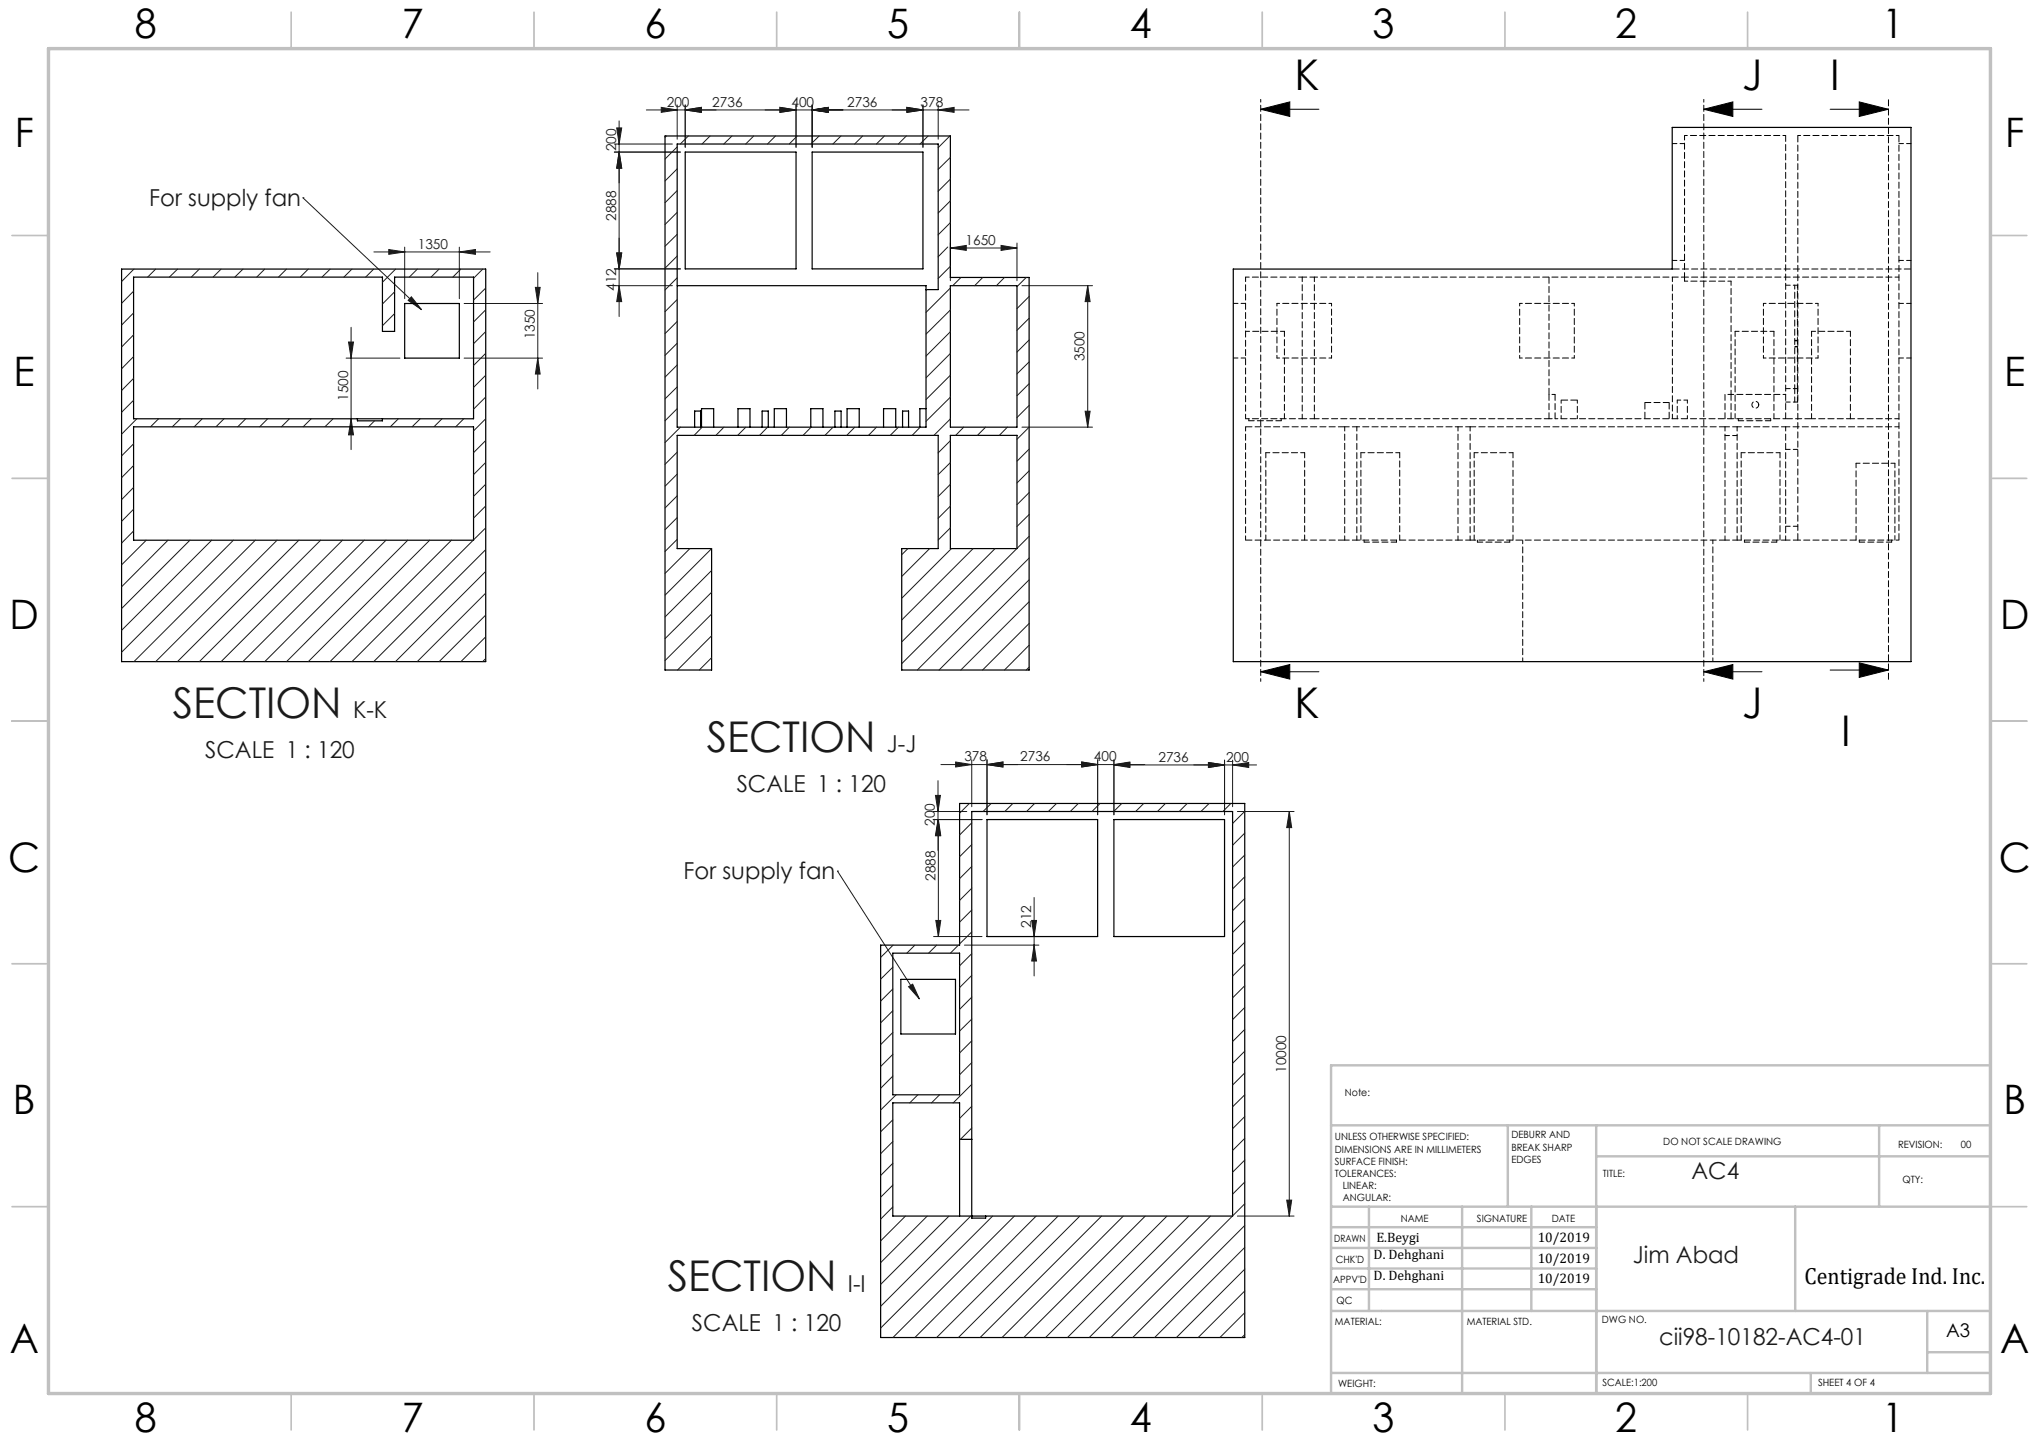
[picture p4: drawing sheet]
<svg xmlns="http://www.w3.org/2000/svg" width="420mm" height="297mm" viewBox="0 0 420 297" stroke-linecap="round" stroke-linejoin="round" font-family="sans-serif">
<path d="M259.7 22.5l6-1.5v3zM259.7 22.5h12M350.9 22.5l6-1.5v3zM350.9 22.5h12M377 22.5h12M383 21l6 1.5-6 1.5zM259.7 138.4l6-1.5v3zM259.7 138.4h12M350.9 138.4l6-1.5v3zM350.9 138.4h12M377 138h12M383 136.5l6 1.5-6 1.5z" fill="none" stroke="#000" stroke-width=".21"/>
<g fill="none" stroke="#191924" stroke-width=".21">
<path d="M126.5 31.3h13.7M126.5 29.7h12M127 26.3h1.1l-.6 3.4zM127.5 31.3l.6 3.3h-1.1zM127.5 24.9v40.3M136.2 22.1l3.3 .5-3.3 .5zM139.5 21.6v7.1M141.1 22.6l3.4-.5v1zM141.1 21.6v8.7M160.7 22.1l3.3 .5-3.3 .5zM164 21.6v8.7M167.3 22.6l3.3-.5v1z"/>
<path d="M167.3 21.6v8.7M186.8 22.1l3.3 .5-3.3 .5zM190.1 21.6v8.7M193.3 22.6l3.2-.5v1zM193.3 21.6v7.1M199.6 22.6h-66.5M62.4 40.7h.1M62.4 40.7l24.4 23.1M77 51.9h24M80.1 51.4l3.3 .5-3.3 .5zM83.4 50.9v10.6M94.6 51.9l3.3-.5v1z"/>
<path d="M94.6 50.9v10.6M110.3 59.2h1l-.5 3.3zM110.8 56.2v23.9M126.5 55.4h13.7M126.5 58.8h12M127 52.1h1.1l-.6 3.3zM127.5 58.8l.6 3.3h-1.1zM195.8 51.1l3.2-.6v1.1zM195.8 50.1v7.7M195.8 51.1h13.7M206.2 50.5l3.3 .6-3.3 .5zM209.5 50.1v7.7"/>
<path d="M210.5 58.8h14.5M224 58.8l.5 3.3h-1zM224 58.8v29.2M71.3 73.8h11.1M71.8 70.4h1l-.5 3.4zM72.3 67.4v25.2M84.7 61.1l2.1 2.7-2.7-1.9zM95.6 73.8h16.2M95.6 62.5h16.2M110.8 73.8l.5 3.2h-1zM72.3 86.3l.5 3.3h-1zM210.5 88h14.5"/>
<path d="M223.5 84.7h1l-.5 3.3zM196.9 156.9l3.3 .6-3.3 .5zM200.2 156.5v9.7M203.3 157.5l3.3-.6v1.1zM203.3 156.5v11.3M222.8 156.9l3.3 .6-3.3 .5zM226.1 156.5v11.3M229.4 157.5l3.3-.6v1.1zM229.4 157.5l3.3-.4v1zM229.4 157.5h29.4M229.4 156.5v11.3M235.8 157.5h-42"/>
<path d="M248.9 157.1l3.3 .4-3.3 .6zM252.2 156.6v11.2M253.9 157.5l3.3-.4v1zM253.9 156.6v9.6M172.5 179.4h.1M172.5 179.4l16.9 26.3M192.2 168.8h10.1M192.2 167.1h6.9M192.7 163.8h1l-.5 3.3zM193.2 168.8l.5 3.3h-1zM193.2 160.8v14.4M193.3 168.8l.5 3.3h-1z"/>
<path d="M193.3 168.8v24.1M254.9 167.1h11.7M265.6 167.1l.5 3.4h-1.1zM265.6 167.1v83.4M192.3 192.9h10M192.8 189.6h1l-.5 3.3zM198.6 194.7h15.4M212.5 189.6h1l-.5 3.3zM213 194.7l.5 3.2h-1zM213 184.9v16.1M187.1 203.2l.9-.5 1.4 3zM254.9 250.5h11.7"/>
<path d="M265 247.2h1.1l-.5 3.3z"/>
</g>
<path d="M389 20.5v119.5" fill="none" stroke="#000" stroke-width=".21" stroke-dasharray="1.3 .6" stroke-dashoffset="-.1"/>
<path d="M259.7 20.5v119.8M351 20.5v119.8" fill="none" stroke="#000" stroke-width=".21" stroke-dasharray="1.3 .6" stroke-dashoffset=".7"/>
<g fill="none" stroke="#c0c0c0" stroke-width=".35">
<path d="M60 2.5v7.5M110 2.5v7.5M160 2.5v7.5M210 2.5v7.5M260 2.5v7.5M310 2.5v7.5M360 2.5v7.5M2.5 48.5h7.5M410 48.5h7.5M2.5 98.5h7.5M410 98.5h7.5M2.5 148.5h7.5"/>
<path d="M410 148.5h7.5M2.5 198.5h7.5M410 198.5h7.5M2.5 248.5h7.5M410 248.5h7.5M60 287v7.5M110 287v7.5M160 287v7.5M210 287v7.5M260 287v7.5M310 287v7.5M360 287v7.5"/>
</g>
<g fill="none" stroke="#c0c0c0" stroke-width=".5">
<path d="M410 219.4h-135.8v67.4M274.2 231.8h135.8M310.6 231.8v16.7M328.8 231.8v55.2M328.8 238.2h81.2M387.1 231.8v16.7M274.2 248.5h135.8M274.2 257h54.6M274.2 252.8h54.6M282 248.5v21.5M301.2 248.5v38.3M315.4 248.5v21.5"/>
<path d="M369.8 248.5v21.5M274.2 265.5h54.6M274.2 261.3h54.6M274.2 270h135.8M397 270v12.8M397 278.5h13M274.2 282.8h135.8M373 282.8v4.2"/>
</g>
<path d="M10 10h400v277h-400z" fill="none" stroke="#c0c0c0" stroke-width=".7"/>
<g fill="#000">
<path d="M350.9 22.5l6-1.5v3zM350.9 138.4l6-1.5v3zM259.7 22.5l6-1.5v3zM259.7 138.4l6-1.5v3z"/>
<path d="M383 21l6 1.5-6 1.5zM383 136.5l6 1.5-6 1.5z"/>
</g>
<g fill="#191924">
<path d="M84.7 61.1l2.1 2.7-2.7-1.9zM187.1 203.2l.9-.5 1.4 3z"/>
<path d="M248.9 157.1l3.3 .4-3.3 .6zM253.9 157.5l3.3-.4v1z"/>
<path d="M136.2 22.1l3.3 .5-3.3 .5zM141.1 22.6l3.4-.5v1z"/>
<path d="M222.8 156.9l3.3 .6-3.3 .5zM229.4 157.5l3.3-.6v1.1z"/>
<path d="M160.7 22.1l3.3 .5-3.3 .5zM167.3 22.6l3.3-.5v1zM167.3 22.6l3.3-.5v1zM186.8 22.1l3.3 .5-3.3 .5z"/>
<path d="M196.9 156.9l3.3 .6-3.3 .5zM203.3 157.5l3.3-.6v1.1z"/>
<path d="M222.8 156.9l3.3 .6-3.3 .5zM203.3 157.5l3.3-.6v1.1zM248.9 157.1l3.3 .4-3.3 .6zM229.4 157.5l3.3-.4v1zM160.7 22.1l3.3 .5-3.3 .5zM141.1 22.6l3.4-.5v1zM94.6 51.9l3.3-.5v1zM80.1 51.4l3.3 .5-3.3 .5z"/>
<path d="M223.5 84.7h1l-.5 3.3zM224 58.8l.5 3.3h-1z"/>
<path d="M193.2 168.8l.5 3.3h-1zM192.7 163.8h1l-.5 3.3zM213 194.7l.5 3.2h-1zM212.5 189.6h1l-.5 3.3zM127.5 58.8l.6 3.3h-1.1zM127 52.1h1.1l-.6 3.3zM127.5 31.3l.6 3.3h-1.1zM127 26.3h1.1l-.6 3.4zM72.3 86.3l.5 3.3h-1zM71.8 70.4h1l-.5 3.4z"/>
<path d="M110.8 73.8l.5 3.2h-1zM110.3 59.2h1l-.5 3.3z"/>
<path d="M265.6 167.1l.5 3.4h-1.1zM265 247.2h1.1l-.5 3.3zM193.3 168.8l.5 3.3h-1zM192.8 189.6h1l-.5 3.3zM127.5 31.3l.6 3.3h-1.1zM127 52.1h1.1l-.6 3.3z"/>
<path d="M195.8 51.1l3.2-.6v1.1zM206.2 50.5l3.3 .6-3.3 .5z"/>
<path d="M186.8 22.1l3.3 .5-3.3 .5zM193.3 22.6l3.2-.5v1z"/>
</g>
<g fill="none" stroke="#000" stroke-width=".25">
<path d="M137 28h58.8v29.1h16.2v80.9h-26.3v-25h7.6v-23.3h-53.8v23.3h7.1v25h-9.6zM141.1 31.3h22.9v24.1h-22.9zM167.3 31.3h22.8v24.1h-22.8zM25 55.4h75v80.9h-75zM139.5 58.8h51.2v29.2h-51.2v-58.3h53.8v30h-2.6M195.8 58.8h13.7v29.2h-13.7zM254 55.4h90.5v-29.2h49.1v110.1h-139.6zM83.4 62.5h11.2v11.3h-11.2zM27.5 87.9h70v23.4h-70zM73.6 86.3h5.2M73.6 86.3h-46.1v-29.2h51.3v11.2h2.5v-11.2h16.2v29.2h-18.7M73.6 86.3v.4h5.2v-.4"/>
<path d="M143.1 88v-3.3h1.2v3.3M144.5 88v-3.8h2.5v3.8M152 88v-3.8h2.5v3.8M157 88v-3.3h1.3v3.3M159.5 88v-3.8h2.5v3.8M167 88v-3.8h2.5v3.8M172 88v-3.3h1.2v3.3M174.5 88v-3.8h2.5v3.8M182 88v-3.8h2.5v3.8M185.9 88v-3.3h1.2v3.3M190.7 84.2h-1.2v3.8M195.8 89.7h13.7v23.3h-13.7z"/>
<path d="M197.7 165.5h58.7v110h-75v-80.8h16.3zM200.2 167.1h53.7v83.4h-50.9v.4h-2.8zM203.3 168.8h22.8v24.1h-22.8zM229.4 168.8h22.8v24.1h-22.8zM183.9 196.3h13.8v29.2h-13.8zM185.6 201.7h11.2v11.3h-11.2zM197.7 234.7h2.5M197.7 250.5v-23.3h-13.8v23.3h19.1"/>
</g>
<g fill="none" stroke="#000" stroke-width=".21" stroke-dasharray="1.3 .6" stroke-dashoffset=".7">
<path d="M347 27.9h20.8M370.3 27.9h20.9M370.2 58.7v11.4M263 73.7h11.3M263 62.5v11.2M274.3 73.7v-11.2M274.3 62.5h-11.3M313 62.5v11.2M313 73.7h11.3M324.3 62.5h-11.3M324.3 73.7v-11.2M363.2 62.5v11.2"/>
<path d="M363.2 73.7h11.3M374.5 62.5h-11.3M374.5 73.7v-11.2M279.5 87.9h20.8M320.3 86.2h47.5M367.8 81.2h-11.2M279.5 111.2h20.8M370.3 111.2h20.9"/>
</g>
<g fill="none" stroke="#000" stroke-width=".21" stroke-dasharray="1.3 .6">
<path d="M367.8 27.9v58.3M369.8 71.4h.1M369.8 70.2h.4M369.8 70.1v.1M369.8 70.1h.5M370.2 71.4h-.4M370.3 71.4h-.5M256.6 87.9h20.4M257.2 86.7v-.5M263.9 86.7v-.5M319.1 81.2v5M319.1 81.2v-24.1"/>
<path d="M320.3 81.2v5M343.8 82.9h-5M355.3 86.2v-5M356.6 86.2v-5M358.1 86.7v-.5M364.7 86.7v-.5M256.6 111.2h20.4M281 111.7v-.5M287.7 111.7v-.5M304.3 111.7v-.5M311 111.7v-.5M359.3 111.7v-.5"/>
<path d="M366 111.7v-.5M383 111.7v-.5M389.7 111.7v-.5"/>
</g>
<g fill="none" stroke="#000" stroke-width=".21" stroke-dasharray="1.3 .6" stroke-dashoffset=".4">
<path d="M347 57.9v-.8M356.6 57.9v23.3M264.6 68.2h-8M365.4 68.2h-8M381.2 68.2h-8M256.6 87.9v23.3M268.7 93.2h-8M277 87.9v23.3M279.5 87.9v23.3M288.3 93.2h-8M300.3 87.9v23.3M302.8 87.9v23.3"/>
<path d="M311.7 93.2h-8M355.3 87.9v23.3M357.8 87.9h10M357.8 87.9v23.3M366.7 93.2h-8M367.8 87.9v23.3M367.8 87.9h23.4M373.2 86.2h8M390.3 95.4h-8M391.2 86.2h-10M357.8 111.2h10"/>
</g>
<path d="M370.3 27.9v83.3M391.2 27.9v83.3M393.7 55.4h-49.2M321.6 82.4h3.3M338.8 82.9v3.3M343.8 82.9v3.3M373.2 86.2h-5.4" fill="none" stroke="#000" stroke-width=".21" stroke-dasharray="1.3 .6" stroke-dashoffset="-.1"/>
<path d="M270.7 57.1h76.3M356.6 57.9h-9.6M370.2 70.2v1.2M319.1 86.2h1.2M320.3 81.2h-1.2M321.6 86.2v-3.8M324.9 86.2v-3.8M345.5 86.2v-3.8M347.6 86.2v-3.8M356.6 81.2h-1.3" fill="none" stroke="#000" stroke-width=".21" stroke-dasharray="1.3 .6" stroke-dashoffset=".6"/>
<g fill="none" stroke="#000" stroke-width=".21" stroke-dasharray="1.3 .6" stroke-dashoffset=".3">
<path d="M344.5 29.6h2.5M347 27.9v29.2M391.2 29.6h2.5M256.6 57.1v29.1M268.2 57.1v29.1M270.7 57.1v29.1M270.7 57.1h-2.5M344.5 53.6h2.5M344.5 57.1v29.1M370.3 58.7h-2.5M391.2 53.6h2.5M254.1 62.5h2.5"/>
<path d="M254.1 73.7h2.5M393.7 73.7h-2.5M393.7 62.5h-2.5M268.2 86.2h2.5M270.7 86.2h48.4M279.5 87.9h-2.5M300.3 87.9h2.5M355.3 87.9h2.5M357.8 89.7h-2.5M362.3 83.4l-.2-.5-.5-.2-.5 .2-.2 .4 .2 .5 .4 .3 .6-.2 .2-.5M367.8 80h2.5M370.3 92.6h-2.5"/>
<path d="M370.3 82.8h-2.5M382.3 95.4v15.8M277 111.2h2.5M300.3 111.2h2.5M357.8 111.2h-2.5M367.8 111.2h2.5M370.3 108.4h-2.5M390.3 111.2v-15.8"/>
</g>
<path d="M370.2 71.4v8.6M302.8 87.9h52.5M302.8 111.2h52.5" fill="none" stroke="#000" stroke-width=".21" stroke-dasharray="1.3 .6" stroke-dashoffset=".1"/>
<path d="M256.6 57.1h11.6M369.7 58.7v21.3M391.2 57.1h-44.2M256.6 86.2h11.6M347.6 82.4h-2.1M313.7 136.2v-25M352.8 136.2v-25" fill="none" stroke="#000" stroke-width=".21" stroke-dasharray="1.3 .6" stroke-dashoffset=".5"/>
<g fill="none" stroke="#000" stroke-width=".21" stroke-dasharray="1.3 .6" stroke-dashoffset=".2">
<path d="M357.4 68.2v18M373.2 68.2v18M257.2 86.7h6.7M260.7 93.2v18M264.6 86.2v-18M280.3 93.2v18M303.7 93.2v18M358.1 86.7h6.6M358.7 93.2v18M365.4 86.2v-18M369.7 80v2.8M370.2 80v2.8"/>
<path d="M381.2 86.2v-18M268.7 111.2v-18M281 111.7h6.7M288.3 111.2v-18M304.3 111.7h6.7M311.7 111.2v-18M359.3 111.7h6.7M366.7 111.2v-18M383 111.7h6.7"/>
</g>
<g fill="none" stroke="#191924" stroke-width=".21">
<path d="M137.3 28l-.3 .3M139.5 30.3l-2.5 2.5M139.5 34.8l-2.5 2.5M139.5 39.3l-2.5 2.5M141.8 28l-1.7 1.7M146.3 28l-1.7 1.7M150.8 28l-1.7 1.7M155.3 28l-1.7 1.7M159.7 28l-1.6 1.7M164.2 28l-1.6 1.7M168.7 28l-1.7 1.7M173.2 28l-1.6 1.7"/>
<path d="M177.7 28l-1.7 1.7M182.2 28l-1.7 1.7M186.7 28l-1.7 1.7M191.2 28l-1.7 1.7M195.7 28l-2.4 2.4M195.8 32.4l-2.5 2.5M195.8 36.9l-2.5 2.5M27.5 60l-2.5 2.5M27.6 55.4l-2.6 2.6M32.1 55.4l-1.7 1.7M36.6 55.4l-1.7 1.7M41.1 55.4l-1.7 1.7"/>
<path d="M45.5 55.4l-1.6 1.7M50.1 55.4l-1.7 1.7M54.5 55.4l-1.6 1.7M59 55.4l-1.6 1.7M63.5 55.4l-1.7 1.7M68 55.4l-1.7 1.7M72.5 55.4l-1.7 1.7M77 55.4l-1.7 1.7M81.5 55.4l-2.7 2.7M86 55.4l-1.7 1.7M90.5 55.4l-1.7 1.7M94.9 55.4l-1.6 1.7"/>
<path d="M99.4 55.4l-1.9 1.9M100 59.3l-2.5 2.5M139.5 43.7l-2.5 2.5M139.5 48.3l-2.5 2.4M139.5 52.7l-2.5 2.5M139.5 57.2l-2.5 2.5M190.9 59.7l-.2 .2M195.2 50.9l-1.9 2M195.8 41.4l-2.5 2.5M195.8 45.9l-2.5 2.5M195.8 54.9l-2.5 2.5M195.8 59.3l-5.1 5"/>
<path d="M197.9 57.1l-1.6 1.7M202.4 57.1l-1.6 1.7M206.9 57.1l-1.7 1.7M211.4 57.1l-1.9 2M27.5 64.4l-2.5 2.6M27.5 69l-2.5 2.5M27.5 73.4l-2.5 2.5M27.5 77.9l-2.5 2.5M81.3 60.1l-2.5 2.5M81.3 64.6l-2.5 2.5M100 63.8l-2.5 2.5M100 68.3l-2.5 2.5"/>
<path d="M100 72.8l-2.5 2.5M100 77.3l-2.5 2.5M139.5 61.7l-2.5 2.5M139.5 66.2l-2.5 2.5M139.5 70.7l-2.5 2.5M139.5 75.2l-2.5 2.5M139.5 79.7l-2.5 2.5M195.8 63.8l-5.1 5M195.8 68.3l-5.1 5M195.8 72.8l-5.1 5M195.8 77.3l-5.1 5M212 61.1l-2.5 2.5"/>
<path d="M212 65.5l-2.5 2.5M212 70l-2.5 2.5M212 74.5l-2.5 2.5M212 79l-2.5 2.5M27.5 82.4l-2.5 2.5M27.5 91.4l-2.5 2.5M27.5 95.9l-2.5 2.5M28.2 86.3l-3.2 3.1M32.7 86.3l-1.7 1.6M37.2 86.3l-1.7 1.6M41.7 86.3l-1.7 1.6M46.1 86.3l-1.6 1.6"/>
<path d="M50.6 86.3l-1.6 1.6M55.1 86.3l-1.6 1.6M59.6 86.3l-1.6 1.6M64.1 86.3l-1.7 1.6M68.6 86.3l-1.7 1.6M77.2 86.7l-1.3 1.2M82.1 86.3l-1.7 1.6M86.6 86.3l-1.7 1.6M91.1 86.3l-1.7 1.6M95.5 86.3l-1.6 1.6M100 81.8l-2.5 2.5M100 86.3l-2.5 2.5"/>
<path d="M100 90.7l-2.5 2.5M100 95.2l-2.5 2.6M100 99.7l-2.5 2.5M139.5 84.2l-2.5 2.5M139.5 93.1l-2.5 2.5M139.5 97.6l-2.5 2.6M140.2 88l-3.2 3.2M144.6 88l-1.6 1.7M149.1 88l-1.6 1.7M153.6 88l-1.7 1.7M158.1 88l-1.6 1.7M162.6 88l-1.7 1.7"/>
<path d="M167.1 88l-1.7 1.7M171.6 88l-1.7 1.7M176.1 88l-1.7 1.7M180.6 88l-1.7 1.7M185.1 88l-1.7 1.7M189.5 88l-1.6 1.7M195.8 81.8l-5.1 5M195.8 86.3l-3.4 3.4M195.8 90.8l-2.5 2.5M195.8 95.3l-2.5 2.5M195.8 99.8l-2.5 2.5M198.5 88l-1.6 1.7"/>
<path d="M203 88l-1.7 1.7M207.5 88l-1.7 1.7M212 83.5l-2.5 2.5M212 88l-2.5 2.5M212 92.5l-2.5 2.5M212 97l-2.5 2.5M27.5 100.4l-2.5 2.5M27.5 104.9l-2.5 2.5M27.5 109.4l-2.5 2.5M30.1 111.3l-5.1 5M34.6 111.3l-9.6 9.6M39.1 111.3l-14.1 14"/>
<path d="M43.6 111.3l-18.6 18.5M48.1 111.3l-23.1 23M52.6 111.3l-25 25M57.1 111.3l-25 25M61.6 111.3l-25.1 25M66 111.3l-24.9 25M70.6 111.3l-25.1 25M75 111.3l-25 25M79.5 111.3l-25 25M84 111.3l-25 25M88.5 111.3l-25 25M93 111.3l-25 25"/>
<path d="M97.5 111.3l-25 25M100 104.2l-2.5 2.5M100 108.7l-2.5 2.5M100 113.2l-23 23.1M100 117.7l-18.5 18.6M139.5 102.1l-2.5 2.5M139.5 106.6l-2.5 2.5M139.5 111.1l-2.5 2.5M142.1 113l-5.1 5.1M146.6 113l-9.6 9.6M146.6 117.5l-9.6 9.6M187 113l-1.3 1.3"/>
<path d="M191.5 113l-5.8 5.7M195.8 104.2l-2.5 2.5M195.8 108.7l-2.5 2.5M196 113l-10.3 10.2M200.4 113l-14.7 14.7M205 113l-19.3 19.2M212 101.5l-2.5 2.5M212 106l-2.5 2.4M212 110.5l-26.3 26.2M212 114.9l-23.1 23.1M212 119.4l-18.6 18.6M100 122.2l-14.1 14.1"/>
<path d="M100 126.7l-9.5 9.6M100 131.2l-5.1 5.1M100 135.6l-.6 .7M146.6 122l-9.6 9.5M146.6 126.5l-9.6 9.6M146.6 130.9l-7 7.1M146.6 135.5l-2.6 2.5M212 123.9l-14.1 14.1M212 128.4l-9.6 9.6M212 132.9l-5.1 5.1M212 137.4l-.6 .6M199.7 165.5l-2 2"/>
<path d="M200.2 169.5l-2.5 2.5M200.2 174l-2.5 2.5M200.2 178.5l-2.5 2.5M204.2 165.5l-1.7 1.6M208.6 165.5l-1.6 1.6M213.1 165.5l-1.6 1.6M217.6 165.5l-1.7 1.6M222.1 165.5l-1.6 1.6M226.6 165.5l-1.7 1.6M231.1 165.5l-1.7 1.6M235.6 165.5l-1.7 1.6M240.1 165.5l-1.7 1.6"/>
<path d="M244.5 165.5l-1.6 1.6M249.1 165.5l-1.7 1.6M253.5 165.5l-1.6 1.6M256.4 167.1l-2.5 2.5M256.4 171.6l-2.5 2.5M256.4 176.1l-2.5 2.5M183.9 199.2l-2.5 2.5M184 194.7l-2.6 2.5M188.5 194.7l-1.7 1.6M192.9 194.7l-1.6 1.6M197.4 194.7l-1.6 1.6M200.2 182.9l-2.5 2.6"/>
<path d="M200.2 187.4l-2.5 2.5M200.2 191.9l-2.5 2.5M200.2 196.4l-2.5 2.5M256.4 180.6l-2.5 2.5M256.4 185.1l-2.5 2.5M256.4 189.5l-2.5 2.5M256.4 194.1l-2.5 2.5M256.4 198.5l-2.5 2.5M183.9 203.7l-2.5 2.5M183.9 208.2l-2.5 2.5M183.9 212.7l-2.5 2.5M183.9 217.2l-2.5 2.5"/>
<path d="M200.2 200.9l-2.5 2.5M200.2 205.4l-2.5 2.5M200.2 209.9l-2.5 2.5M200.2 214.4l-2.5 2.5M200.2 218.9l-2.5 2.5M256.4 203l-2.5 2.5M256.4 207.5l-2.5 2.5M256.4 212l-2.5 2.5M256.4 216.5l-2.5 2.5M183.9 221.6l-2.5 2.6M183.9 230.6l-2.5 2.5M183.9 235.1l-2.5 2.5"/>
<path d="M183.9 239.6l-2.5 2.5M184.6 225.5l-3.2 3.1M189.1 225.5l-1.7 1.7M193.5 225.5l-1.6 1.7M200.2 223.3l-3.8 3.9M200.2 227.9l-2.5 2.5M200.2 232.3l-2.4 2.4M256.4 221l-2.5 2.5M256.4 225.5l-2.5 2.5M256.4 230l-2.5 2.5M256.4 234.5l-2.5 2.5M256.4 238.9l-2.5 2.5"/>
<path d="M183.9 244.1l-2.5 2.5M183.9 248.6l-2.5 2.5M186.5 250.5l-5.1 5.1M191 250.5l-9.6 9.6M195.5 250.5l-14.1 14M200 250.5l-18.6 18.6M204.5 250.5l-23.1 23M209 250.5l-25.1 25M213.4 250.5l-24.9 25M217.9 250.5l-25 25M222.4 250.5l-25 25M226.9 250.5l-25 25"/>
<path d="M231.4 250.5l-25 25M235.9 250.5l-25 25M240.4 250.5l-25 25M244.9 250.5l-25 25M249.3 250.5l-24.9 25M256.4 243.4l-2.5 2.6M256.4 247.9l-27.6 27.6M256.4 252.4l-23.1 23.1M256.4 256.9l-18.6 18.6M256.4 261.4l-14.1 14.1M256.4 265.9l-9.6 9.6M256.4 270.4l-5.1 5.1"/>
<path d="M256.4 274.9l-.6 .6"/>
</g>
<g font-size="8.7">
<text x="266.6" y="18.5">K</text>
<text x="358.9" y="18.5">J</text>
<text x="377" y="18.5">I</text>
<text x="266.6" y="147.8">K</text>
<text x="358.9" y="147.8">J</text>
<text x="379.2" y="153.6">I</text>
</g>
<g font-size="8.7" fill="#191924">
<text x="35.6" y="147.8">SECTION</text>
<text x="145.6" y="154.9">SECTION</text>
<text x="137.5" y="266">SECTION</text>
</g>
<g font-size="8.4">
<text x="27.7" y="7.9">8</text>
<text x="82.7" y="7.9">7</text>
<text x="132.7" y="7.9">6</text>
<text x="182.7" y="7.9">5</text>
<text x="232.7" y="7.9">4</text>
<text x="282.7" y="7.9">3</text>
<text x="332.7" y="7.9">2</text>
<text x="387.7" y="7.9">1</text>
<text x="3" y="30.3">F</text>
<text x="413" y="30.3">F</text>
<text x="2.8" y="79.5">E</text>
<text x="412.8" y="79.5">E</text>
<text x="2" y="129.5">D</text>
<text x="412" y="129.5">D</text>
<text x="1.7" y="179.5">C</text>
<text x="411.7" y="179.5">C</text>
<text x="2.7" y="229.5">B</text>
<text x="412.7" y="229.5">B</text>
<text x="2" y="278.8">A</text>
<text x="412" y="278.8">A</text>
<text x="27.7" y="294.9">8</text>
<text x="82.7" y="294.9">7</text>
<text x="132.7" y="294.9">6</text>
<text x="182.7" y="294.9">5</text>
<text x="232.7" y="294.9">4</text>
<text x="282.7" y="294.9">3</text>
<text x="332.7" y="294.9">2</text>
<text x="387.7" y="294.9">1</text>
</g>
<g font-size="4.8" fill="#191924">
<text x="30.8" y="42.4">For supply fan</text>
<text x="72.7" y="147.9">K-K</text>
<text x="182.7" y="155">J-J</text>
<text x="42.3" y="156.1">SCALE 1 : 120</text>
<text x="151.8" y="163.2">SCALE 1 : 120</text>
<text x="140.8" y="181.1">For supply fan</text>
<text x="348.4" y="242.8">AC4</text>
<text x="336.4" y="260.2">Jim Abad</text>
<text x="174.7" y="266">I-I</text>
<text x="142.5" y="274.2">SCALE 1 : 120</text>
<text x="341.7" y="277.1">cii98-10182-AC4-01</text>
</g>
<text font-size="4.8" x="371.7" y="264.5">Centigrade Ind. Inc.</text>
<text font-size="3.9" x="400.9" y="275.5">A3</text>
<g font-size="2.8" fill="#191924">
<text x="137.3" y="22">200</text>
<text x="146.7" y="22">2736</text>
<text x="163" y="22">400</text>
<text x="174.5" y="22">2736</text>
<text x="189.6" y="22">378</text>
<text x="126.9" y="31.1" transform="rotate(-90 126.9 31.1)">200</text>
<text x="126.9" y="45.5" transform="rotate(-90 126.9 45.5)">2888</text>
<text x="86.1" y="51.2">1350</text>
<text x="198.9" y="50.4">1650</text>
<text x="126.9" y="59.9" transform="rotate(-90 126.9 59.9)">412</text>
<text x="110.2" y="69.9" transform="rotate(-90 110.2 69.9)">1350</text>
<text x="223.4" y="74.4" transform="rotate(-90 223.4 74.4)">3500</text>
<text x="71.7" y="82.5" transform="rotate(-90 71.7 82.5)">1500</text>
<text x="198.6" y="156.8">378</text>
<text x="210.1" y="156.8">2736</text>
<text x="225.3" y="156.8">400</text>
<text x="238.6" y="156.9">2736</text>
<text x="252.6" y="156.9">200</text>
<text x="192.6" y="170.1" transform="rotate(-90 192.6 170.1)">200</text>
<text x="192.7" y="181.4" transform="rotate(-90 192.7 181.4)">2888</text>
<text x="212.4" y="191.1" transform="rotate(-90 212.4 191.1)">212</text>
<text x="264.9" y="221" transform="rotate(-90 264.9 221)">10000</text>
</g>
<g font-size="2.8">
<text x="283.5" y="255.9">E.Beygi</text>
<text x="316.7" y="255.9">10/2019</text>
<text x="282.9" y="259.3">D. Dehghani</text>
<text x="282.9" y="263.6">D. Dehghani</text>
<text x="316.7" y="260.1">10/2019</text>
<text x="316.7" y="264.3">10/2019</text>
</g>
<g font-size="2.1">
<text x="277" y="225.8">Note:</text>
<text x="275" y="234.9">UNLESS OTHERWISE SPECIFIED:</text>
<text x="275" y="237.4">DIMENSIONS ARE IN MILLIMETERS</text>
<text x="275" y="239.9">SURFACE FINISH:</text>
<text x="311.3" y="234.5">DEBURR AND</text>
<text x="311.3" y="237">BREAK SHARP</text>
<text x="311.3" y="239.5">EDGES</text>
<text x="342.6" y="235.9">DO NOT SCALE DRAWING</text>
<text x="391" y="236.5">REVISION:</text>
<text x="403.9" y="236.5">00</text>
<text x="275" y="242.4">TOLERANCES:</text>
<text x="276.6" y="244.9">LINEAR:</text>
<text x="330.2" y="242.4">TITLE:</text>
<text x="391.9" y="243.6">QTY:</text>
<text x="276.6" y="247.4">ANGULAR:</text>
<text x="288.5" y="251.7">NAME</text>
<text x="304.2" y="251.7">SIGNATURE</text>
<text x="319.6" y="251.7">DATE</text>
<text x="274.8" y="255.8">DRAWN</text>
<text x="275.1" y="260.1">CHK'D</text>
<text x="274.6" y="264.2">APPV'D</text>
<text x="275.3" y="268.5">QC</text>
<text x="275" y="273">MATERIAL:</text>
<text x="302.1" y="273">MATERIAL STD.</text>
<text x="330" y="272.5">DWG NO.</text>
<text x="275.6" y="285.6">WEIGHT:</text>
<text x="330.1" y="285.6">SCALE:1:200</text>
<text x="374.5" y="285.6">SHEET 4 OF 4</text>
</g>
</svg>
